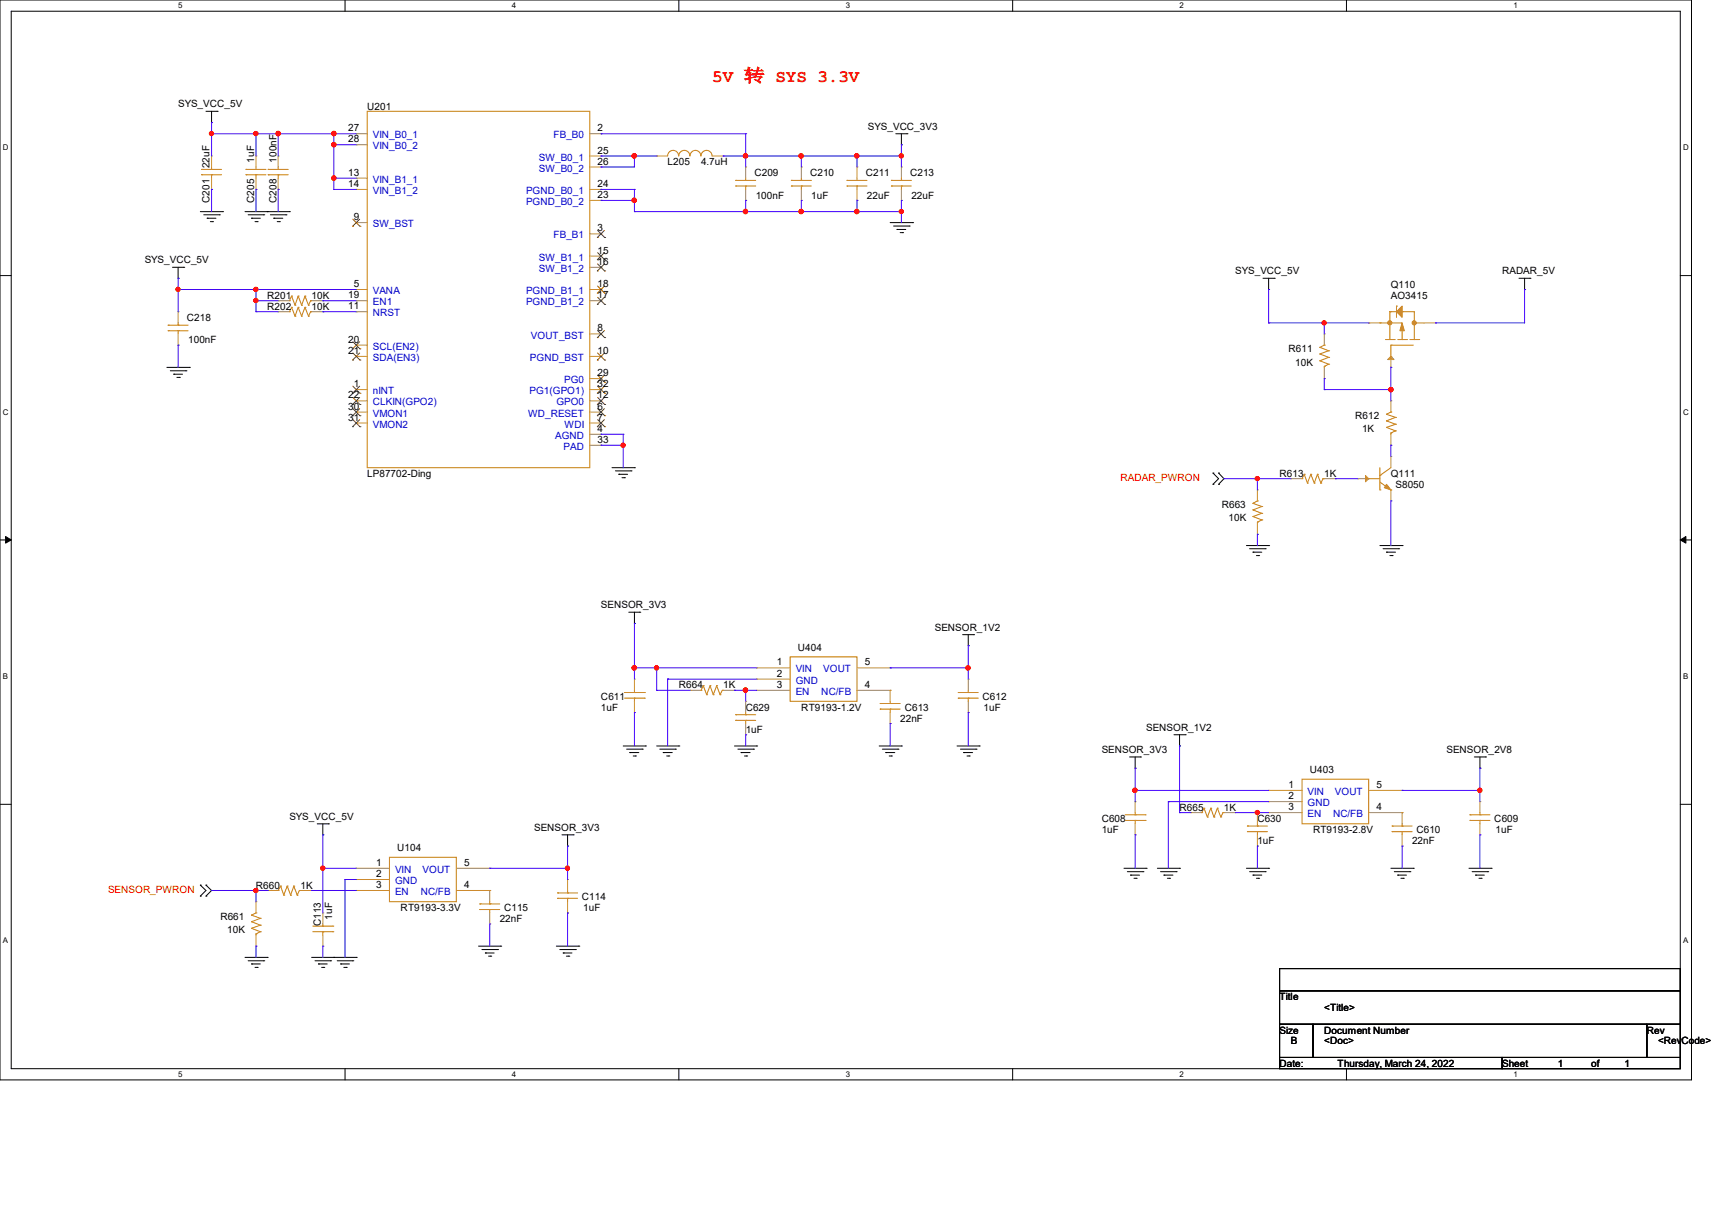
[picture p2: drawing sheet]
<svg xmlns="http://www.w3.org/2000/svg" width="297mm" height="210mm" viewBox="0 0 297 210" stroke-linecap="round" stroke-linejoin="round" font-family="sans-serif">
<path d="M0 0h293.5v187.3h-293.5zM1.9 1.9h289.6v183.4h-289.6z" fill="none" stroke="#000" stroke-width=".17"/>
<g fill="#fff">
<path d="M30.9 .2h.8v1.5h-.8z"/>
<path d="M30.9 185.5h.8v1.6h-.8z"/>
</g>
<path d="M59.9 0v1.9M59.9 185.3v2" fill="none" stroke="#000" stroke-width=".17"/>
<g fill="#fff">
<path d="M88.8 .2h.8v1.5h-.8z"/>
<path d="M88.8 185.5h.8v1.6h-.8z"/>
</g>
<path d="M117.8 0v1.9M117.8 185.3v2" fill="none" stroke="#000" stroke-width=".17"/>
<g fill="#fff">
<path d="M146.7 .2h.8v1.5h-.8z"/>
<path d="M146.7 185.5h.8v1.6h-.8z"/>
</g>
<path d="M175.7 0v1.9M175.7 185.3v2" fill="none" stroke="#000" stroke-width=".17"/>
<g fill="#fff">
<path d="M204.6 .2h.8v1.5h-.8z"/>
<path d="M204.6 185.5h.8v1.6h-.8z"/>
</g>
<path d="M233.6 0v1.9M233.6 185.3v2" fill="none" stroke="#000" stroke-width=".17"/>
<g fill="#fff">
<path d="M262.6 .2h.7v1.5h-.7z"/>
<path d="M262.6 185.5h.7v1.6h-.7z"/>
<path d="M.5 24.8h1v1.6h-1z"/>
<path d="M292 24.8h1v1.6h-1z"/>
<path d="M.5 70.7h1v1.5h-1z"/>
<path d="M292 70.7h1v1.5h-1z"/>
</g>
<path d="M0 47.8h1.9M291.5 47.8h2" fill="none" stroke="#000" stroke-width=".17"/>
<g fill="#fff">
<path d="M.5 116.5h.9v1.6h-.9z"/>
<path d="M292 116.5h.9v1.6h-.9z"/>
</g>
<path d="M0 93.6h1.9M291.5 93.6h2" fill="none" stroke="#000" stroke-width=".17"/>
<path d="M1 93l.9 .6-.9 .6zM291.5 93.6l1-.6v1.2z" fill="#000" stroke="#000" stroke-width=".17"/>
<g fill="#fff">
<path d="M.5 162.4h.9v1.5h-.9z"/>
<path d="M292 162.4h.9v1.5h-.9z"/>
</g>
<g fill="none" stroke="#000" stroke-width=".17">
<path d="M35.7 19.3h2M36.7 19.3v2M37.7 19.3h.1M34.8 36.7h3.8M35.3 37.3h2.8M35.9 37.8h.1M35.9 37.8h1.6M36.5 38.4h.4M36.7 21.3h.1M36.9 38.4h.1M38.1 37.3h.1M38.6 36.7h.1"/>
<path d="M42.5 36.7h7.7M43.1 37.3h2.7M43.6 37.8h.1M43.6 37.8h1.6M44.2 38.4h.4M44.6 38.4h.1M45.8 37.3h.1M46.4 36.7h.1M46.9 37.3h2.7M47.5 37.8h.1M47.5 37.8h1.6M48.1 38.4h.4"/>
<path d="M48.5 38.4h.1M49.6 37.3h.1M50.2 36.7h.1M154.4 38.6h3.9M155 39.2h2.7M155.4 23.2h2M155.6 39.8h.1M155.6 39.8h1.5M156.4 25.1h.1M156.4 23.2v1.9M157.4 23.2h.1M157.7 39.2h.1"/>
<path d="M158.3 38.6h.1M29.9 46.4h2M30.9 48.3h.1M30.9 46.4v1.9M31.9 46.4h.1M156.2 40.3h.4M156.6 40.3h.1M219.1 48.3h2M220.1 50.2h.1M220.1 48.3v1.9M221.1 48.3h.1M263.5 48.3h1.9"/>
<path d="M264.5 50.2h.1M264.5 48.3v1.9M265.4 48.3h.1M29 63.7h3.9M29.5 64.3h2.8M30.1 64.9h.1M30.1 64.9h1.6M30.7 65.4h.4M31.1 65.4h.1M32.3 64.3h.1M32.9 63.7h.1M106.2 81.1h3.9"/>
<path d="M106.8 81.7h2.7M107.4 82.3h.1M107.4 82.3h1.5M107.9 82.8h.4M108.3 82.8h.1M109.5 81.7h.1M110.1 81.1h.1M210.4 84h.1M210.4 82h.1M210.4 82l1 1-1 1M211.4 82h.1M211.4 84h.1"/>
<path d="M211.4 82l.9 1-.9 1M216.2 94.6h3.9M216.8 95.2h2.7M217.4 95.8h.1M217.4 95.8h1.5M218 96.4h.4M218.4 96.4h.1M219.5 95.2h.1M220.1 94.6h.1M239.4 94.6h3.8M239.9 95.2h2.8M240.5 95.8h.1"/>
<path d="M240.5 95.8h1.6M241.1 96.4h.4M241.5 96.4h.1M242.7 95.2h.1M243.2 94.6h.1M109.1 106.2h1.9M110.1 108.1h.1M110.1 106.2v1.9M111 106.2h.1M167 110.1h1.9M168 112h.1M168 110.1v1.9"/>
<path d="M168.9 110.1h.1M0 139.5h1.9M108.1 129.4h3.9M108.7 129.9h2.7M109.3 130.5h.1M109.3 130.5h1.5M109.9 131.1h.3M110.2 131.1h.1M111.4 129.9h.1M112 129.4h.1M113.9 129.4h3.9M114.5 129.9h2.7"/>
<path d="M115.1 130.5h.1M115.1 130.5h1.5M115.7 131.1h.3M116 131.1h.1M117.2 129.9h.1M117.8 129.4h.1M127.4 129.4h3.9M128 129.9h2.7M128.6 130.5h.1M128.6 130.5h1.5M129.2 131.1h.3M129.5 131.1h.1"/>
<path d="M130.7 129.9h.1M131.3 129.4h.1M152.5 129.4h3.9M153.1 129.9h2.7M153.7 130.5h.1M153.7 130.5h1.5M154.3 131.1h.3M154.6 131.1h.1M155.8 129.9h.1M156.4 129.4h.1M166 129.4h3.9M166.6 129.9h2.7"/>
<path d="M167.2 130.5h.1M167.2 130.5h1.5M167.8 131.1h.3M168.1 131.1h.1M169.3 129.9h.1M169.9 129.4h.1M196 131.3h1.9M196.9 133.2h.1M196.9 131.3v1.9M197.9 131.3h.1M203.7 127.4h1.9M204.6 129.4h.1"/>
<path d="M204.6 127.4v2M205.6 127.4h.1M255.8 131.3h1.9M256.8 133.2h.1M256.8 131.3v1.9M257.7 131.3h.1M291.5 139.5h2M34.8 155.4h.1M34.8 153.5h.1M34.8 153.5l.9 .9-.9 1M35.7 153.5h.1M35.7 155.4h.1"/>
<path d="M35.7 153.5l1 .9-1 1M55 142.9h2M56 144.8h.1M56 142.9v1.9M57 142.9h.1M97.5 144.8h1.9M98.5 146.7h.1M98.5 144.8v1.9M99.4 144.8h.1M195 150.6h3.8M195.6 151.2h2.7M196.1 151.8h.1"/>
<path d="M196.1 151.8h1.6M196.7 152.3h.4M197.1 152.3h.1M198.3 151.2h.1M198.8 150.6h.1M200.8 150.6h3.8M201.3 151.2h2.7M201.9 151.8h.1M201.9 151.8h1.6M202.5 152.3h.4M202.9 152.3h.1M204 151.2h.1"/>
<path d="M204.6 150.6h.1M216.2 150.6h3.9M216.8 151.2h2.7M217.4 151.8h.1M217.4 151.8h1.5M218 152.3h.4M218.4 152.3h.1M219.5 151.2h.1M220.1 150.6h.1M241.3 150.6h3.9M241.9 151.2h2.7M242.5 151.8h.1"/>
<path d="M242.5 151.8h1.5M243 152.3h.5M243.5 152.3h.1M244.6 151.2h.1M245.2 150.6h.1M254.8 150.6h3.9M255.4 151.2h2.7M256 151.8h.1M256 151.8h1.5M256.6 152.3h.4M257 152.3h.1M258.1 151.2h.1"/>
<path d="M258.7 150.6h.1M42.5 166h3.9M43.1 166.6h2.7M43.6 167.2h.1M43.6 167.2h1.6M44.2 167.8h.4M44.6 167.8h.1M45.8 166.6h.1M46.4 166h.1M54.1 166h7.7M54.7 166.6h2.7M55.2 167.2h.1"/>
<path d="M55.2 167.2h1.6M55.8 167.8h.4M56.2 167.8h.1M57.4 166.6h.1M57.9 166h.1M58.5 166.6h2.7M59.1 167.2h.1M59.1 167.2h1.5M59.6 167.8h.5M60.1 167.8h.1M61.2 166.6h.1M61.8 166h.1"/>
<path d="M83 164.1h3.9M83.6 164.7h2.7M84.2 165.3h.1M84.2 165.3h1.5M84.8 165.8h.3M85.1 165.8h.1M86.3 164.7h.1M86.9 164.1h.1M96.5 164.1h3.9M97.1 164.7h2.7M97.7 165.3h.1M97.7 165.3h1.5"/>
<path d="M98.3 165.8h.4M98.7 165.8h.1M99.8 164.7h.1M100.4 164.1h.1M222 168h69.5v3.8h-69.5zM222 171.8h69.5v5.8h-69.5zM222 177.6h5.8v5.8h-5.8zM227.8 177.6h57.9v5.8h-57.9zM285.7 177.6h5.8v5.8h-5.8zM222 183.4h38.6v1.9h-38.6zM260.6 183.4h30.9v1.9h-30.9z"/>
</g>
<g fill="none" stroke="#cc8006" stroke-width=".17">
<path d="M63.7 19.3h38.6v61.8h-38.6zM35 30.3h.1M35 29.4h.1M35 30.3h3.4M35 29.4h3.4M36.7 29.4h.1M36.7 30.3h.1M36.7 29v.4M36.7 30.3v.6M42.7 30.3h.1M42.7 29.4h.1M42.7 30.3h3.4"/>
<path d="M42.7 29.4h3.4M44.4 29.4h.1M44.4 30.3h.1M44.4 29v.4M44.4 30.3v.6M46.5 30.3h.1M46.5 29.4h.1M46.5 30.3h3.5M46.5 29.4h3.5M48.3 29.4h.1M48.3 30.3h.1M48.3 29v.4"/>
<path d="M48.3 30.3v.6M115.8 27.1a.95 .95 0 0 1 1-1 .95 .95 0 0 1 .9 1M117.8 27.1a.95 .95 0 0 1 .9-1 .95 .95 0 0 1 1 1M119.7 27.1a.93 .93 0 0 1 1-1 .93 .93 0 0 1 .9 1M121.6 27.1a.95 .95 0 0 1 1-1 .95 .95 0 0 1 .9 1M127.6 32.3h.1M127.6 31.3h.1M127.6 32.3h3.5M127.6 31.3h3.5M129.4 31.3h.1M129.4 32.3h.1M129.4 30.9v.4"/>
<path d="M129.4 32.3v.6M137.3 32.3h.1M137.3 31.3h.1M137.3 32.3h3.5M137.3 31.3h3.5M139 31.3h.1M139 32.3h.1M139 30.9v.4M139 32.3v.6M146.9 32.3h.1M146.9 31.3h.1M146.9 32.3h3.5"/>
<path d="M146.9 31.3h3.5M148.7 31.3h.1M148.7 32.3h.1M148.7 30.9v.4M148.7 32.3v.6M154.6 32.3h.1M154.6 31.3h.1M154.6 32.3h3.5M154.6 31.3h3.5M156.4 31.3h.1M156.4 32.3h.1M156.4 30.9v.4"/>
<path d="M156.4 32.3v.6M29.2 57.4h.1M29.2 56.4h.1M29.2 57.4h3.4M29.2 56.4h3.4M30.9 56.4h.1M30.9 57.4h.1M30.9 56v.4M30.9 57.4v.5M50.2 52.2h.1M50.2 54.1h.1M50.6 51.4h.1"/>
<path d="M50.6 53.3h.1M50.6 51.4l.6 1.5M50.6 51.4l-.4 .8M50.6 53.3l.6 1.5M50.6 53.3l-.4 .8M51.2 52.9h.1M51.2 54.8h.1M51.7 51.4h.1M51.7 53.3h.1M51.7 51.4l.6 1.5M51.7 51.4l-.5 1.5M51.7 53.3l.6 1.5"/>
<path d="M51.7 53.3l-.5 1.5M52.3 52.9h.1M52.3 54.8h.1M52.9 51.4h.1M52.9 53.3h.1M52.9 51.4l.6 1.5M52.9 51.4l-.6 1.5M52.9 53.3l.6 1.5M52.9 53.3l-.6 1.5M53.5 52.9h.1M53.5 54.8h.1M53.9 52.2h.1"/>
<path d="M53.9 54.1h.1M53.9 52.2l-.4 .7M53.9 52.2h.2M53.9 54.1h.2M53.9 54.1l-.4 .7M229.7 59.9h.1M229.7 59.9l-.7 .3M239.4 56h.1M239.4 56h3.8M240.4 58.9h1.5M241.1 54.1h.1M241.1 54.1v4.8"/>
<path d="M241.1 54.1h1.2M241.3 59.9h.1M241.3 59.9h3.9M241.3 59.9v1.9M241.9 58.9h.1M242.3 53.1h.1M242.3 53.1v1.9M242.5 58.9h1.5M243.2 54.1h.1M243.2 58.9h.1M243.2 54.1h2.2v4.8M243.2 57v1.9"/>
<path d="M244 58.9h.1M244.6 58.9h1.5M245.4 58.9h.1M245.4 56h.1M245.4 56h1.7M246.1 58.9h.1M229 62.6h.1M229 61.4h.1M229 60.2h.1M229 62.6l1.5 .6M229 61.4l1.5 .6M229 60.2l1.5 .6"/>
<path d="M229.7 63.5h.1M229.7 63.5v.2M230.5 63.2h.1M230.5 62h.1M230.5 60.8h.1M230.5 63.2l-.8 .3M230.5 62l-1.5 .6M230.5 60.8l-1.5 .6M240.5 74.1h.1M240.5 73h.1M240.5 71.8h.1M240.5 74.1l1.6 .6"/>
<path d="M240.5 73l1.6 .6M240.5 71.8l1.6 .6M241.3 61.8h.1M241.3 71.5h.1M241.3 75.1h.1M241.3 75.1v.2M241.3 71.5l-.8 .3M242.1 74.7h.1M242.1 73.6h.1M242.1 72.4h.1M242.1 74.7l-.8 .4M242.1 73.6l-1.6 .5"/>
<path d="M242.1 72.4l-1.6 .6M217.4 89.6h.1M217.4 88.4h.1M217.4 87.3h.1M217.4 89.6l1.5 .6M217.4 88.4l1.5 .6M217.4 87.3l1.5 .5M218.1 86.9h.1M218.1 90.6h.1M218.1 90.6v.2M218.1 86.9l-.7 .4M218.9 90.2h.1"/>
<path d="M218.9 89h.1M218.9 87.8h.1M218.9 90.2l-.8 .4M218.9 89l-1.5 .6M218.9 87.8l-1.5 .6M225.9 83h.1M226.3 82.3h.1M226.3 82.3l.5 1.5M226.3 82.3l-.4 .7M226.8 83.8h.1M227.4 82.3h.1M227.4 82.3l.6 1.5"/>
<path d="M227.4 82.3l-.6 1.5M228 83.8h.1M228.6 82.3h.1M228.6 82.3l.6 1.5M228.6 82.3l-.6 1.5M229.2 83.8h.1M229.5 83h.1M229.5 83l-.3 .8M229.5 83h.2M237.4 83h.1M237.4 83h2M239.4 82.5h.1"/>
<path d="M239.4 85h.1M239.4 83.6l1.9 1.4M239.4 81.1v3.9M241.3 85h.1M241.3 81.1l-1.9 1.4M110.1 119.7v.4M121.6 119.7h.1M122 118.9h.1M122 118.9l.6 1.6M122 118.9l-.4 .8M123.2 118.9h.1M123.2 118.9l.5 1.6"/>
<path d="M123.2 118.9l-.6 1.6M124.3 118.9h.1M124.3 118.9l.6 1.6M124.3 118.9l-.6 1.6M125.3 119.7h.1M125.3 119.7l-.4 .8M125.3 119.7h.2M137.1 113.9h11.6v7.7h-11.6zM168 119.7v.4M108.3 121.1h3.5M108.3 120.1h3.5M110.1 120.1h.1"/>
<path d="M110.1 121.1h.1M110.1 121.1v.5M111.8 121.1h.1M111.8 120.1h.1M122.6 120.5h.1M123.7 120.5h.1M124.9 120.5h.1M127.6 124.9h.1M127.6 124h.1M127.6 124.9h3.5M127.6 124h3.5M129.4 124h.1"/>
<path d="M129.4 124.9h.1M129.4 123.6v.4M129.4 124.9v.6M152.7 123h.1M152.7 122h.1M152.7 123h3.5M152.7 122h3.5M154.4 122h.1M154.4 123h.1M154.4 121.6v.4M154.4 123v.6M166.2 121.1h.1"/>
<path d="M166.2 120.1h.1M166.2 121.1h3.5M166.2 120.1h3.5M168 120.1h.1M168 121.1h.1M168 121.1v.5M225.9 135.1h11.5v7.8h-11.5zM43.6 159.9h.1M43.6 158.7h.1M43.6 159.9l1.6 .5M43.6 158.7l1.6 .6M44.4 158.3h.1"/>
<path d="M44.4 158.3l-.8 .4M45.2 159.3h.1M45.2 159.3l-1.6 .6M48.3 154.4h.1M48.7 153.7h.1M48.7 153.7l.5 1.5M48.7 153.7l-.4 .7M49.2 155.2h.1M49.8 153.7h.1M49.8 153.7l.6 1.5M49.8 153.7l-.6 1.5M50.4 155.2h.1"/>
<path d="M51 153.7h.1M51 153.7l.6 1.5M51 153.7l-.6 1.5M51.6 155.2h.1M51.9 154.4h.1M51.9 154.4l-.3 .8M51.9 154.4h.3M67.6 148.7h11.6v7.7h-11.6zM83.2 157.7h.1M83.2 156.8h.1M83.2 157.7h3.5M83.2 156.8h3.5"/>
<path d="M85 156.8h.1M85 157.7h.1M85 156.4v.4M85 157.7v.6M96.7 155.8h.1M96.7 154.9h.1M96.7 155.8h3.5M96.7 154.9h3.5M98.5 154.9h.1M98.5 155.8h.1M98.5 154.4v.5M98.5 155.8v.6"/>
<path d="M195.2 142.3h3.5M195.2 141.3h3.5M196.9 141.3h.1M196.9 142.3h.1M196.9 140.9v.4M196.9 142.3v.6M198.7 142.3h.1M198.7 141.3h.1M208.5 140.9h.1M208.9 140.2h.1M208.9 140.2l.6 1.5M208.9 140.2l-.4 .7"/>
<path d="M209.5 141.7h.1M210.1 140.2h.1M210.1 140.2l.5 1.5M210.1 140.2l-.6 1.5M210.6 141.7h.1M211.2 140.2h.1M211.2 140.2l.6 1.5M211.2 140.2l-.6 1.5M211.8 141.7h.1M212.2 140.9h.1M212.2 140.9l-.4 .8M216.4 144.2h.1"/>
<path d="M216.4 143.3h.1M216.4 144.2h3.5M216.4 143.3h3.5M218.1 143.3h.1M218.1 144.2h.1M218.1 142.9v.4M218.1 144.2v.6M241.5 144.2h.1M241.5 143.3h.1M241.5 144.2h3.5M241.5 143.3h3.5M243.2 143.3h.1"/>
<path d="M243.2 144.2h.1M243.2 142.9v.4M243.2 144.2v.6M255 142.3h.1M255 141.3h.1M255 142.3h3.5M255 141.3h3.5M256.8 141.3h.1M256.8 142.3h.1M256.8 140.9v.4M256.8 142.3v.6M43.6 161h.1"/>
<path d="M43.6 161l1.6 .6M44.4 162h.1M44.4 162v.2M45.2 161.6h.1M45.2 160.4h.1M45.2 161.6l-.8 .4M45.2 160.4l-1.6 .6M54.3 161.6h3.4M54.3 160.6h3.4M56 160.6h.1M56 161.6h.1M56 160.2v.4"/>
<path d="M56 161.6v.6M57.7 161.6h.1M57.7 160.6h.1"/>
</g>
<g fill="none" stroke="#a84" stroke-width=".17">
<path d="M36.7 27.1h.1M36.7 32.9h.1M36.7 27.1v1.9M36.7 30.9v2M44.4 27.1h.1M44.4 32.9h.1M44.4 27.1v1.9M44.4 30.9v2M48.3 27.1h.1M48.3 32.9h.1M48.3 27.1v1.9M48.3 30.9v2"/>
<path d="M61.8 23.2h.1M61.8 30.9h.1M61.8 38.6h.1M61.8 25.1h.1M61.8 32.9h.1M61.8 23.2h1.9M61.8 30.9h1.9M61.8 38.6h1.9M61.8 25.1h1.9M61.8 32.9h1.9M102.3 27.1h2M102.3 23.2h2"/>
<path d="M102.3 29h2M102.3 32.9h2M102.3 34.8h2M104.3 23.2h.1M104.3 27.1h.1M104.3 29h.1M104.3 34.8h.1M104.3 32.9h.1M113.9 27.1h.1M113.9 27.1h1.9M123.6 27.1h1.9M125.5 27.1h.1"/>
<path d="M129.4 29h.1M129.4 34.8h.1M129.4 29v1.9M129.4 32.9v1.9M139 29h.1M139 34.8h.1M139 29v1.9M139 32.9v1.9M148.7 29h.1M148.7 34.8h.1M148.7 29v1.9M148.7 32.9v1.9"/>
<path d="M156.4 29h.1M156.4 34.8h.1M156.4 29v1.9M156.4 32.9v1.9M30.9 54.1h.1M30.9 59.9h.1M30.9 54.1v1.9M30.9 57.9v2M48.3 52.2h.1M48.3 54.1h.1M48.3 52.2h1.9M48.3 54.1h1.9"/>
<path d="M54.1 52.2h1.9M54.1 54.1h1.9M56 52.2h.1M56 54.1h.1M61.8 52.2h.1M61.8 50.2h.1M61.8 54.1h.1M61.8 59.9h.1M61.8 52.2h1.9M61.8 54.1h1.9M61.8 50.2h1.9M61.8 59.9h1.9"/>
<path d="M102.3 52.2h2M102.3 50.2h2M102.3 40.6h2M102.3 57.9h2M102.3 44.4h2M102.3 46.4h2M104.3 40.6h.1M104.3 57.9h.1M104.3 44.4h.1M104.3 46.4h.1M104.3 52.2h.1M104.3 50.2h.1"/>
<path d="M229.7 57.9h.1M229.7 57.9v2M237.4 56h.1M237.4 56h2M247.1 56h1.9M249 56h.1M61.8 67.6h.1M61.8 61.8h.1M61.8 69.5h.1M61.8 71.5h.1M61.8 73.4h.1M61.8 67.6h1.9"/>
<path d="M61.8 61.8h1.9M61.8 69.5h1.9M61.8 71.5h1.9M61.8 73.4h1.9M102.3 67.6h2M102.3 61.8h2M102.3 69.5h2M102.3 71.5h2M102.3 73.4h2M102.3 65.7h2M102.3 77.2h2M102.3 75.3h2"/>
<path d="M104.3 73.4h.1M104.3 65.7h.1M104.3 67.6h.1M104.3 71.5h.1M104.3 77.2h.1M104.3 75.3h.1M104.3 61.8h.1M104.3 69.5h.1M229.7 65.7h.1M229.7 63.7v2M241.3 63.7h.1M241.3 79.2h.1"/>
<path d="M241.3 69.5h.1M241.3 77.2h.1M241.3 61.8v1.9M241.3 69.5v2M241.3 75.3v1.9M241.3 79.2v1.9M218.1 85h.1M218.1 92.7h.1M218.1 85v1.9M218.1 90.8v1.9M223.9 83h.1M223.9 83h2"/>
<path d="M229.7 83h1.9M231.6 83h.1M235.5 83h.1M235.5 83h1.9M241.3 86.9h.1M241.3 85v1.9M110.1 117.8h.1M110.1 117.8v1.9M119.7 119.7h.1M119.7 119.7h1.9M125.5 119.7h1.9M127.4 119.7h.1"/>
<path d="M131.3 115.8h.1M131.3 117.8h.1M131.3 119.7h.1M131.3 119.7h5.8M131.3 115.8h5.8M131.3 117.8h5.8M148.7 119.7h5.7M148.7 115.8h5.7M154.4 119.7h.1M154.4 115.8h.1M154.4 119.7v1.9M168 117.8h.1"/>
<path d="M168 117.8v1.9M110.1 123.6h.1M110.1 121.6v2M129.4 121.6h.1M129.4 127.4h.1M129.4 121.6v2M129.4 125.5v1.9M154.4 125.5h.1M154.4 123.6v1.9M168 123.6h.1M168 121.6v2M196.9 139h.1"/>
<path d="M196.9 139v1.9M220.1 137.1h.1M220.1 139h.1M220.1 137.1h5.8M220.1 139h5.8M237.4 137.1h5.8M243.2 137.1h.1M256.8 139h.1M256.8 139v1.9M44.4 156.4h.1M44.4 156.4v1.9M46.4 154.4h.1"/>
<path d="M46.4 154.4h1.9M52.2 154.4h1.9M54.1 154.4h.1M56 158.3h.1M56 158.3v1.9M61.8 150.6h.1M61.8 152.5h.1M61.8 154.4h.1M61.8 154.4h5.8M61.8 150.6h5.8M61.8 152.5h5.8M79.2 154.4h5.8"/>
<path d="M79.2 150.6h5.8M85 154.4h.1M85 150.6h.1M85 154.4v2M85 158.3v1.9M98.5 152.5h.1M98.5 158.3h.1M98.5 152.5v1.9M98.5 156.4v1.9M196.9 144.8h.1M196.9 142.9v1.9M206.6 140.9h.1"/>
<path d="M206.6 140.9h1.9M212.3 140.9h2M214.3 140.9h.1M218.1 140.9h.1M218.1 146.7h.1M218.1 140.9v2M218.1 144.8v1.9M220.1 140.9h.1M220.1 140.9h5.8M237.4 140.9h5.8M243.2 140.9h.1M243.2 146.7h.1"/>
<path d="M243.2 140.9v2M243.2 144.8v1.9M256.8 144.8h.1M256.8 142.9v1.9M44.4 164.1h.1M44.4 162.2v1.9M56 164.1h.1M56 162.2v1.9M85 160.2h.1"/>
</g>
<g fill="#cc8006" stroke="#cc8006" stroke-width=".17">
<path d="M243.2 53.1v1.9l-.9-.9z"/>
<path d="M243.2 56l.4 1.4h-.7z"/>
<path d="M240.5 84l.8 1-1.1-.4z"/>
<circle cx="241.1" cy="56" r=".36"/>
<circle cx="245.3" cy="56" r=".36"/>
</g>
<g fill="#a84" stroke="#a84" stroke-width=".17">
<path d="M240.7 62.4l.6-.6 .6 .6z"/>
<path d="M236.9 82.5l.5 .5-.5 .6z"/>
</g>
<g fill="none" stroke="#804000" stroke-width=".17">
<path d="M61.2 39.2h.1M61.2 38l1.2 1.2M62.4 38l-1.2 1.2M62.4 39.2h.1M103.7 40l1.2 1.2M104.9 40l-1.3 1.2M61.2 59.3l1.2 1.2M62.4 59.3l-1.2 1.2M103.6 41.2h.1M103.6 58.5h.1M103.6 45h.1M103.6 47h.1"/>
<path d="M103.6 52.8h.1M103.6 50.8h.1M103.7 57.3l1.2 1.2M103.7 43.8l1.2 1.2M103.7 45.8l1.2 1.2M103.7 51.6l1.2 1.2M103.7 49.6l1.2 1.2M104.9 57.3l-1.3 1.2M104.9 43.8l-1.3 1.2M104.9 45.8l-1.3 1.2M104.9 51.6l-1.3 1.2M104.9 49.6l-1.3 1.2"/>
<path d="M104.9 41.2h.1M104.9 58.5h.1M104.9 45h.1M104.9 47h.1M104.9 52.8h.1M104.9 50.8h.1M61.2 68.2h.1M61.2 62.4h.1M61.2 60.5h.1M61.2 70.1h.1M61.2 72.1h.1M61.2 74h.1"/>
<path d="M61.2 67l1.2 1.2M61.2 61.2l1.2 1.2M61.2 68.9l1.2 1.2M61.2 70.9l1.2 1.2M61.2 72.8l1.2 1.2M62.4 67l-1.2 1.2M62.4 61.2l-1.2 1.2M62.4 68.9l-1.2 1.2M62.4 70.9l-1.2 1.2M62.4 72.8l-1.2 1.2M62.4 68.2h.1M62.4 62.4h.1"/>
<path d="M62.4 60.5h.1M62.4 70.1h.1M62.4 72.1h.1M62.4 74h.1M103.6 74h.1M103.6 66.3h.1M103.6 68.2h.1M103.6 72.1h.1M103.6 62.4h.1M103.6 70.1h.1M103.7 72.8l1.2 1.2M103.7 65.1l1.2 1.2"/>
<path d="M103.7 67l1.2 1.2M103.7 70.9l1.2 1.2M103.7 61.2l1.2 1.2M103.7 68.9l1.2 1.2M104.9 72.8l-1.3 1.2M104.9 65.1l-1.3 1.2M104.9 67l-1.3 1.2M104.9 70.9l-1.3 1.2M104.9 61.2l-1.3 1.2M104.9 68.9l-1.3 1.2M104.9 74h.1M104.9 66.3h.1"/>
<path d="M104.9 68.2h.1M104.9 72.1h.1M104.9 62.4h.1M104.9 70.1h.1"/>
</g>
<g fill="none" stroke="#4200ff" stroke-width=".17">
<path d="M36.7 21.3h.1M36.7 23.2h.1M36.7 32.9h.1M36.7 21.3v5.8M36.7 32.9v3.8M36.7 23.2h25.1M44.4 23.2h.1M44.4 32.9h.1M44.4 23.2v3.9M44.4 32.9v3.8M48.3 23.2h.1M48.3 32.9h.1"/>
<path d="M48.3 23.2v3.9M48.3 32.9v3.8M57.9 23.2h.1M57.9 25.1h.1M57.9 30.9h.1M57.9 32.9h.1M57.9 23.2v9.7M57.9 25.1h3.9M57.9 30.9h3.9M57.9 32.9h3.9M104.3 23.2h.1M104.3 27.1h.1"/>
<path d="M104.3 29h.1M104.3 32.9h.1M104.3 34.8h.1M104.3 23.2h25.1M104.3 27.1h9.6M104.3 32.9h5.8M104.3 34.8h5.8M110.1 27.1h.1M110.1 32.9h.1M110.1 34.8h.1M110.1 36.7h.1M110.1 27.1v1.9h-5.8"/>
<path d="M110.1 32.9v3.8M110.1 36.7h46.3M125.5 27.1h.1M125.5 27.1h30.9M129.4 23.2h.1M129.4 27.1h.1M129.4 34.8h.1M129.4 36.7h.1M129.4 23.2v5.8M129.4 34.8v1.9M139 27.1h.1M139 34.8h.1"/>
<path d="M139 36.7h.1M139 27.1v1.9M139 34.8v1.9M148.7 27.1h.1M148.7 34.8h.1M148.7 36.7h.1M148.7 27.1v1.9M148.7 34.8v1.9M156.4 25.1h.1M156.4 27.1h.1M156.4 34.8h.1M156.4 36.7h.1"/>
<path d="M156.4 25.1v3.9M156.4 34.8v3.8M30.9 48.3h.1M30.9 50.2h.1M30.9 59.9h.1M30.9 48.3v5.8M30.9 59.9v3.8M30.9 50.2h30.9M44.4 50.2h.1M44.4 52.2h.1M44.4 54.1h.1M44.4 50.2v3.9"/>
<path d="M44.4 52.2h3.9M44.4 54.1h3.9M56 52.2h.1M56 54.1h.1M56 52.2h5.8M56 54.1h5.8M220.1 50.2h.1M220.1 56h.1M220.1 50.2v5.8M220.1 56h17.3M229.7 56h.1M229.7 56v1.9"/>
<path d="M249 56h.1M264.5 50.2h.1M264.5 50.2v5.8h-15.5M104.3 75.3h.1M104.3 77.2h.1M104.3 75.3h3.8M104.3 77.2h3.8M108.1 75.3h.1M108.1 77.2h.1M108.1 75.3v5.8M229.7 65.7h.1M229.7 67.6h.1"/>
<path d="M229.7 65.7v1.9M229.7 67.6h11.6M241.3 63.7h.1M241.3 67.6h.1M241.3 77.2h.1M241.3 63.7v5.8M241.3 77.2v2M212.3 83h.1M212.3 83h11.6M218.1 83h.1M218.1 92.7h.1M218.1 83v2"/>
<path d="M218.1 92.7v1.9M231.6 83h.1M231.6 83h3.9M241.3 86.9h.1M241.3 86.9v7.7M110.1 108.1h.1M110.1 115.8h.1M110.1 108.1v9.7M110.1 115.8h21.2M113.9 115.8h.1M113.9 119.7h.1M113.9 115.8v3.9"/>
<path d="M113.9 119.7h5.8M115.8 117.8h.1M115.8 117.8v11.6M115.8 117.8h15.5M127.4 119.7h.1M127.4 119.7h3.9M129.4 119.7h.1M129.4 119.7v1.9M154.4 115.8h.1M154.4 115.8h13.6M168 112h.1M168 115.8h.1"/>
<path d="M168 112v5.8M110.1 123.6h.1M110.1 123.6v5.8M129.4 127.4h.1M129.4 127.4v2M154.4 125.5h.1M154.4 125.5v3.9M168 123.6h.1M168 123.6v5.8M196.9 133.2h.1M196.9 137.1h.1M196.9 133.2v5.8"/>
<path d="M196.9 137.1h23.2M202.7 139h.1M202.7 139v11.6M202.7 139h17.4M204.6 129.4h.1M204.6 129.4v11.5M243.2 137.1h.1M243.2 137.1h13.6M256.8 133.2h.1M256.8 137.1h.1M256.8 133.2v5.8M36.7 154.4h9.7"/>
<path d="M44.4 154.4h.1M44.4 154.4v2M46.4 154.4h.1M54.1 154.4h.1M54.1 154.4h7.7M56 144.8h.1M56 150.6h.1M56 144.8v13.5M56 150.6h5.8M59.9 152.5h.1M59.9 152.5v13.5M59.9 152.5h1.9"/>
<path d="M85 150.6h.1M85 150.6h13.5M98.5 146.7h.1M98.5 150.6h.1M98.5 158.3h.1M98.5 146.7v5.8M98.5 158.3v5.8M196.9 144.8h.1M196.9 144.8v5.8M204.6 140.9h.1M204.6 140.9h2M214.3 140.9h5.8"/>
<path d="M218.1 140.9h.1M218.1 146.7h.1M218.1 146.7v3.9M243.2 146.7h.1M243.2 146.7v3.9M256.8 144.8h.1M256.8 144.8v5.8M44.4 164.1h.1M44.4 164.1v1.9M56 164.1h.1M56 164.1v1.9M85 160.2h.1"/>
<path d="M85 160.2v3.9"/>
</g>
<g fill="#f00" stroke="#f00" stroke-width=".17">
<circle cx="44.4" cy="23.2" r=".36"/>
<circle cx="36.7" cy="23.2" r=".36"/>
<circle cx="48.3" cy="23.2" r=".38"/>
<circle cx="57.9" cy="23.2" r=".38"/>
<circle cx="129.3" cy="27" r=".38"/>
<circle cx="57.9" cy="30.9" r=".38"/>
<circle cx="57.9" cy="25.1" r=".38"/>
<circle cx="156.4" cy="27" r=".36"/>
<circle cx="110" cy="27" r=".38"/>
<circle cx="148.6" cy="27" r=".38"/>
<circle cx="139" cy="27" r=".38"/>
<circle cx="110" cy="34.7" r=".38"/>
<circle cx="129.3" cy="36.7" r=".38"/>
<circle cx="148.6" cy="36.7" r=".38"/>
<circle cx="139" cy="36.7" r=".38"/>
<circle cx="156.4" cy="36.7" r=".36"/>
<circle cx="30.9" cy="50.2" r=".36"/>
<circle cx="44.4" cy="50.2" r=".36"/>
<circle cx="44.4" cy="52.1" r=".36"/>
<circle cx="108.1" cy="77.2" r=".36"/>
<circle cx="196.9" cy="137.1" r=".38"/>
<circle cx="256.7" cy="137.1" r=".36"/>
<circle cx="229.7" cy="56" r=".36"/>
<circle cx="241.3" cy="67.6" r=".38"/>
<circle cx="56" cy="150.6" r=".36"/>
<circle cx="98.4" cy="150.6" r=".36"/>
<circle cx="44.4" cy="154.4" r=".36"/>
<circle cx="113.9" cy="115.8" r=".36"/>
<circle cx="110" cy="115.8" r=".38"/>
<circle cx="167.9" cy="115.8" r=".38"/>
<circle cx="218.1" cy="83" r=".36"/>
<circle cx="129.3" cy="119.7" r=".38"/>
<circle cx="218.1" cy="140.9" r=".36"/>
</g>
<text font-size="3" fill="#f00" x="123.6" y="14.1">5V 转 SYS 3.3V</text>
<g font-size="1.7">
<text x="30.9" y="18.6">SYS_VCC_5V</text>
<text x="60.4" y="22.8">27</text>
<text x="63.7" y="19">U201</text>
<text x="103.7" y="22.8">2</text>
<text x="150.6" y="22.5">SYS_VCC_3V3</text>
<text x="36.4" y="29.2" transform="rotate(-90 36.4 29.2)">22uF</text>
<text x="44.1" y="28.2" transform="rotate(-90 44.1 28.2)">1uF</text>
<text x="48" y="28.2" transform="rotate(-90 48 28.2)">100nF</text>
<text x="60.4" y="24.7">28</text>
<text x="103.7" y="26.6">25</text>
<text x="103.7" y="28.5">26</text>
<text x="115.8" y="28.7">L205</text>
<text x="121.6" y="28.7">4.7uH</text>
<text x="36.4" y="35.1" transform="rotate(-90 36.4 35.1)">C201</text>
<text x="44.1" y="35.1" transform="rotate(-90 44.1 35.1)">C205</text>
<text x="48" y="35.1" transform="rotate(-90 48 35.1)">C208</text>
<text x="60.4" y="30.5">13</text>
<text x="60.4" y="32.4">14</text>
<text x="103.7" y="34.3">23</text>
<text x="103.7" y="32.4">24</text>
<text x="130.9" y="30.6">C209</text>
<text x="131.1" y="34.5">100nF</text>
<text x="140.5" y="30.6">C210</text>
<text x="140.8" y="34.5">1uF</text>
<text x="150.2" y="30.6">C211</text>
<text x="150.4" y="34.5">22uF</text>
<text x="157.9" y="30.6">C213</text>
<text x="158.1" y="34.5">22uF</text>
<text x="61.4" y="38.2">9</text>
<text x="103.7" y="40.1">3</text>
<text x="25.1" y="45.6">SYS_VCC_5V</text>
<text x="103.7" y="44">15</text>
<text x="103.7" y="45.9">16</text>
<text x="214.3" y="47.6">SYS_VCC_5V</text>
<text x="260.6" y="47.6">RADAR_5V</text>
<text x="46.4" y="51.8">R201</text>
<text x="46.4" y="53.8">R202</text>
<text x="54.1" y="51.8">10K</text>
<text x="54.1" y="53.8">10K</text>
<text x="60.4" y="51.7">19</text>
<text x="60.4" y="53.6">11</text>
<text x="61.4" y="49.8">5</text>
<text x="103.7" y="51.7">17</text>
<text x="103.7" y="49.8">18</text>
<text x="241.3" y="49.9">Q110</text>
<text x="241.3" y="51.8">AO3415</text>
<text x="32.4" y="55.7">C218</text>
<text x="32.6" y="59.5">100nF</text>
<text x="60.4" y="59.4">20</text>
<text x="103.7" y="57.5">8</text>
<text x="60.4" y="61.4">21</text>
<text x="103.7" y="65.2">29</text>
<text x="103.7" y="61.4">10</text>
<text x="223.6" y="61.1">R611</text>
<text x="224.7" y="63.4">10K</text>
<text x="60.4" y="69.1">22</text>
<text x="60.4" y="71">30</text>
<text x="61.4" y="67.1">1</text>
<text x="103.7" y="67.1">32</text>
<text x="103.7" y="71">6</text>
<text x="103.7" y="69.1">12</text>
<text x="60.4" y="72.9">31</text>
<text x="103.7" y="72.9">7</text>
<text x="103.7" y="76.8">33</text>
<text x="103.7" y="74.9">4</text>
<text x="235.1" y="72.6">R612</text>
<text x="236.3" y="75">1K</text>
<text x="63.7" y="82.7">LP87702-Ding</text>
<text x="222" y="82.7">R613</text>
<text x="229.7" y="82.7">1K</text>
<text x="241.3" y="82.7">Q111</text>
<text x="212" y="88.1">R663</text>
<text x="242.1" y="84.6">S8050</text>
<text x="213.1" y="90.4">10K</text>
<text x="104.3" y="105.5">SENSOR_3V3</text>
<text x="138.4" y="112.8">U404</text>
<text x="162.2" y="109.3">SENSOR_1V2</text>
<text x="117.8" y="119.4">R664</text>
<text x="125.5" y="119.4">1K</text>
<text x="134.7" y="115.4">1</text>
<text x="134.7" y="117.3">2</text>
<text x="134.7" y="119.3">3</text>
<text x="150" y="119.3">4</text>
<text x="150" y="115.4">5</text>
<text x="104.3" y="121.3">C611</text>
<text x="104.3" y="123.2">1uF</text>
<text x="129.4" y="123.2">C629</text>
<text x="139" y="123.2">RT9193-1.2V</text>
<text x="156.2" y="125.2">22nF</text>
<text x="157" y="123.2">C613</text>
<text x="170.5" y="121.3">C612</text>
<text x="170.6" y="123.2">1uF</text>
<text x="129.4" y="127.1">1uF</text>
<text x="191.1" y="130.6">SENSOR_3V3</text>
<text x="198.8" y="126.7">SENSOR_1V2</text>
<text x="250.9" y="130.6">SENSOR_2V8</text>
<text x="223.6" y="136.6">1</text>
<text x="227.2" y="134.1">U403</text>
<text x="238.8" y="136.6">5</text>
<text x="50.2" y="142.2">SYS_VCC_5V</text>
<text x="191.1" y="142.5">C608</text>
<text x="204.6" y="140.6">R665</text>
<text x="212.3" y="140.6">1K</text>
<text x="218.1" y="142.5">C630</text>
<text x="223.6" y="138.6">2</text>
<text x="223.6" y="140.5">3</text>
<text x="238.8" y="140.5">4</text>
<text x="259.2" y="142.5">C609</text>
<text x="68.9" y="147.6">U104</text>
<text x="92.7" y="144.1">SENSOR_3V3</text>
<text x="191.1" y="144.5">1uF</text>
<text x="218.1" y="146.4">1uF</text>
<text x="227.8" y="144.5">RT9193-2.8V</text>
<text x="245" y="146.4">22nF</text>
<text x="245.7" y="144.5">C610</text>
<text x="259.5" y="144.5">1uF</text>
<text x="44.4" y="154.1">R660</text>
<text x="52.2" y="154.1">1K</text>
<text x="65.2" y="150.2">1</text>
<text x="65.2" y="152.1">2</text>
<text x="65.2" y="154">3</text>
<text x="80.5" y="154">4</text>
<text x="80.5" y="150.2">5</text>
<text x="38.2" y="159.5">R661</text>
<text x="39.4" y="161.8">10K</text>
<text x="55.7" y="160.6" transform="rotate(-90 55.7 160.6)">C113</text>
<text x="57.6" y="159.5" transform="rotate(-90 57.6 159.5)">1uF</text>
<text x="69.5" y="158">RT9193-3.3V</text>
<text x="86.7" y="159.9">22nF</text>
<text x="87.5" y="158">C115</text>
<text x="101" y="156">C114</text>
<text x="101.2" y="158">1uF</text>
<text x="222" y="173.4">Title</text>
<text x="222" y="179.2">Size</text>
<text x="229.7" y="175.3">&lt;Title&gt;</text>
<text x="229.7" y="179.2">Document Number</text>
<text x="285.7" y="179.2">Rev</text>
<text x="222" y="185">Date:</text>
<text x="223.9" y="181.1">B</text>
<text x="229.7" y="181.1">&lt;Doc&gt;</text>
<text x="232.1" y="185">Thursday, March 24, 2022</text>
<text x="260.6" y="185">Sheet</text>
<text x="270.2" y="185">1</text>
<text x="276" y="185">of</text>
<text x="281.8" y="185">1</text>
<text x="287.7" y="181.1">&lt;RevCode&gt;</text>
</g>
<g font-size="1.7" fill="#00c">
<text x="64.7" y="24">VIN_B0_1</text>
<text x="64.7" y="25.9">VIN_B0_2</text>
<text x="93.5" y="27.9">SW_B0_1</text>
<text x="93.5" y="29.8">SW_B0_2</text>
<text x="96.1" y="24">FB_B0</text>
<text x="64.7" y="31.7">VIN_B1_1</text>
<text x="64.7" y="33.7">VIN_B1_2</text>
<text x="91.3" y="35.6">PGND_B0_2</text>
<text x="91.3" y="33.7">PGND_B0_1</text>
<text x="64.7" y="39.4">SW_BST</text>
<text x="96.1" y="41.4">FB_B1</text>
<text x="93.5" y="45.2">SW_B1_1</text>
<text x="93.5" y="47.2">SW_B1_2</text>
<text x="64.7" y="53">EN1</text>
<text x="64.7" y="51">VANA</text>
<text x="91.3" y="53">PGND_B1_2</text>
<text x="91.3" y="51">PGND_B1_1</text>
<text x="64.7" y="54.9">NRST</text>
<text x="92.1" y="58.7">VOUT_BST</text>
<text x="64.7" y="62.6">SDA(EN3)</text>
<text x="64.7" y="60.7">SCL(EN2)</text>
<text x="91.9" y="62.6">PGND_BST</text>
<text x="64.7" y="68.4">nINT</text>
<text x="64.7" y="70.3">CLKIN(GPO2)</text>
<text x="91.9" y="68.4">PG1(GPO1)</text>
<text x="96.5" y="70.3">GPO0</text>
<text x="97.9" y="66.5">PG0</text>
<text x="64.7" y="72.3">VMON1</text>
<text x="64.7" y="74.2">VMON2</text>
<text x="91.6" y="72.3">WD_RESET</text>
<text x="96.3" y="76.1">AGND</text>
<text x="98" y="74.2">WDI</text>
<text x="97.8" y="78">PAD</text>
<text x="138" y="116.6">VIN</text>
<text x="138" y="118.6">GND</text>
<text x="142.8" y="116.6">VOUT</text>
<text x="138" y="120.5">EN</text>
<text x="142.5" y="120.5">NC/FB</text>
<text x="226.9" y="137.9">VIN</text>
<text x="231.6" y="137.9">VOUT</text>
<text x="226.9" y="139.8">GND</text>
<text x="226.9" y="141.7">EN</text>
<text x="231.3" y="141.7">NC/FB</text>
<text x="68.5" y="151.4">VIN</text>
<text x="68.5" y="153.3">GND</text>
<text x="68.5" y="155.2">EN</text>
<text x="73" y="155.2">NC/FB</text>
<text x="73.3" y="151.4">VOUT</text>
</g>
<g font-size="1.7" fill="#f00">
<text x="194.4" y="83.5">RADAR_PWRON</text>
<text x="18.8" y="154.9">SENSOR_PWRON</text>
</g>
<g font-size="1.4">
<text x="30.9" y="1.4">5</text>
<text x="88.8" y="1.4">4</text>
<text x="146.7" y="1.4">3</text>
<text x="204.6" y="1.4">2</text>
<text x="262.6" y="1.4">1</text>
<text x=".5" y="26.1">D</text>
<text x="292" y="26.1">D</text>
<text x=".5" y="71.9">C</text>
<text x="292" y="71.9">C</text>
<text x=".5" y="117.8">B</text>
<text x="292" y="117.8">B</text>
<text x=".5" y="163.6">A</text>
<text x="292" y="163.6">A</text>
<text x="30.9" y="186.8">5</text>
<text x="88.8" y="186.8">4</text>
<text x="146.7" y="186.8">3</text>
<text x="204.6" y="186.8">2</text>
<text x="262.6" y="186.8">1</text>
</g>
</svg>
